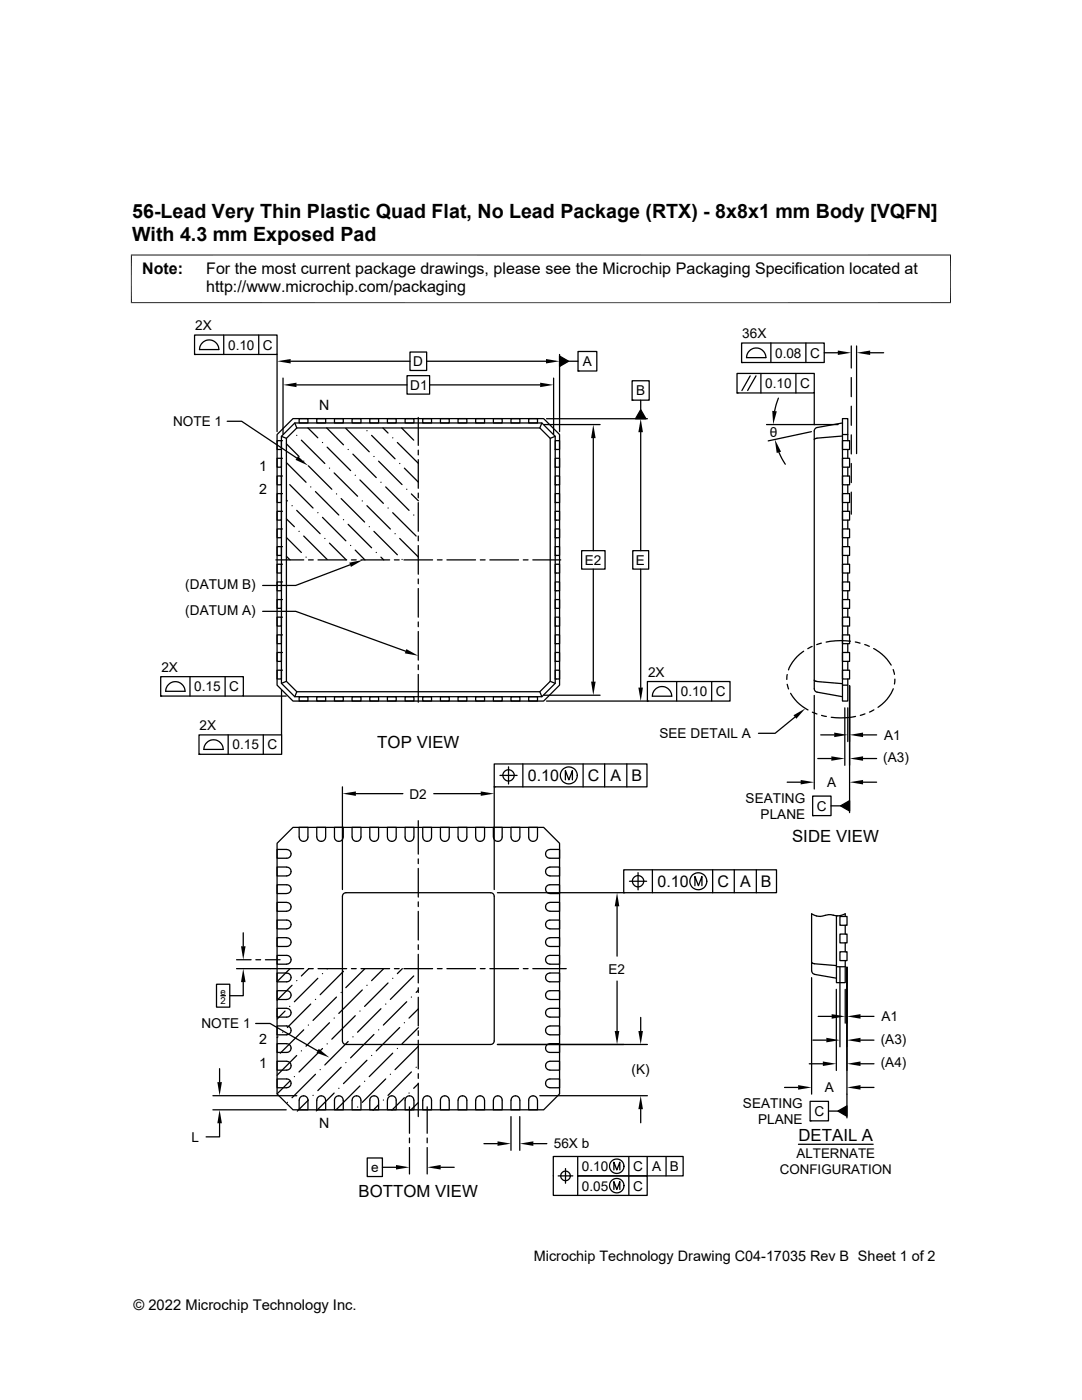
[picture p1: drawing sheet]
<svg xmlns="http://www.w3.org/2000/svg" width="216mm" height="279mm" viewBox="0 0 216 279" stroke-linecap="round" stroke-linejoin="round" font-family="sans-serif">
<g fill="none" stroke="#000" stroke-width=".25">
<path d="M38.8 66.9h16.5v3.8h-16.5zM38.8 70.7h.1M40.4 68.4a1.91 1.91 0 0 1 2.1-.4 1.91 1.91 0 0 1 1.2 1.8h-3.9l.1-.6zM44.6 66.9v3.8M51.6 66.9v3.8M55.3 70.7v15.4M56.5 75.5v11.1M58 72.1h23.8M59.2 76.8h22M81.2 75h4.5v3.7h-4.5zM81.8 70.3h3.3v3.6h-3.3zM85.1 72.1h23.8"/>
<path d="M85.7 76.8h22.1M110.5 75.5v11.1M111.7 71.1l1.8 1-1.8 1zM111.7 70.7v15.4M113.5 72.1h1.8M115.3 70.1h3.8v3.9h-3.8zM115.3 74h.1M126.1 76h3.4v3.9h-3.4zM126.1 79.9h.1M127.8 79.9v1.9M147.1 74.5h15.4v3.9h-15.4zM147.1 78.4h.1"/>
<path d="M148 68.5h16.5v3.8h-16.5zM148 72.3h.1M149.5 70a1.91 1.91 0 0 1 2.1-.4 1.91 1.91 0 0 1 1.2 1.8h-3.8l.1-.6zM149.7 75l-1.7 2.9M150.9 75l-1.7 2.9M151.8 74.5v3.9M153.8 68.5v3.8M155.3 79.5l-.7 2.5M158.8 74.5v3.9M160.8 68.5v3.8M162.5 78.4v6.4M164.5 70.4h2.7"/>
<path d="M169.9 69v4.4M169.9 75.4v3.8M170.9 69v21.5M173.6 70.4h2.7M45.3 84.1h2.9l11 7.3M55.3 86.7l3.2-3.2h50l3.2 3.2v50l-3.2 3.2h-50l-3.2-3.2zM55.3 87.9h.9v1.8h-.9zM55.3 91.5h.9v1.7h-.9zM55.3 95h.9v1.8h-.9zM55.3 98.5h.9v1.8h-.9zM56.2 87.1l2.6-2.7h49.3l2.7 2.7v49.3l-2.7 2.6h-49.3l-2.6-2.6zM56.2 87.1l1 .4"/>
<path d="M56.2 87.9h.1M56.2 91.5h.1M56.2 95h.1M56.2 98.5h.1M57.2 87.5l2-2.1h48.5l2.1 2.1v48.5l-2.1 2h-48.5l-2-2zM57.2 99.8l.1 .2M57.2 92.3l3.9 3.9M57.2 88.6l2.5 2.5M57.8 96.7l4.7 4.7M58.8 84.4l.4 1M59.2 86.9h.1M59.7 83.5h1.7v.9h-1.7z"/>
<path d="M60.1 87.8l4.7 4.7M60.6 92h.1M61.4 85.4l2 2M61.5 93l4.7 4.6M62 97.2h.1M62.9 98.1l4.7 4.7M63.2 83.5h1.8v.9h-1.8zM64.3 88.3h.1M65.2 85.4l3.3 3.4M65.3 89.2l4.7 4.7M65.7 93.4h.1M66.7 94.4l4.7 4.6"/>
<path d="M66.7 83.5h1.8v.9h-1.8zM67.1 98.6h.1M68.1 99.5l4.6 4.7M69 85.5l4.7 4.7M69.5 89.7h.1M70.3 83.5h1.7v.9h-1.7zM70.4 90.6l4.7 4.7M70.9 94.8h.1M71.8 95.8l4.7 4.7M72.3 100h.1M73.2 86h.1M73.8 83.5h1.7v.9h-1.7z"/>
<path d="M74.1 86.9l4.7 4.7M74.6 91.1h.1M75.5 92l4.7 4.7M76 96.2h.1M76.4 85.4l1 1M77 97.2l4.6 4.7M77.3 83.5h1.8v.9h-1.8zM78.4 87.4h.1M79.3 88.3l4.2 4.2M79.8 92.5h.1M80.1 85.4l2.5 2.4M80.7 93.4l2.8 2.8"/>
<path d="M80.8 83.5h1.8v.9h-1.8zM81.2 97.6h.1M82.1 98.6l1.4 1.3M83.5 83.3v5.6M83.5 89.8v1M83.5 91.7v5.8M83.5 98.4v1M84.3 83.5h1.8v.9h-1.8zM87.9 83.5h1.7v.9h-1.7zM91.4 83.5h1.8v.9h-1.8zM94.9 83.5h1.8v.9h-1.8zM98.4 83.5h1.8v.9h-1.8z"/>
<path d="M102 83.5h1.7v.9h-1.7zM105.5 83.5h1.8v.9h-1.8zM108.1 84.4l-.4 1M108.6 84.7h11.1M109.1 83.6h20.1M110.8 87.1l-1 .4M110.8 98.5h.9v1.8h-.9zM110.8 95h.9v1.8h-.9zM110.8 96.8h.1M110.8 91.5h.9v1.7h-.9zM110.8 93.2h.1M110.8 87.9h.9v1.8h-.9z"/>
<path d="M110.8 89.7h.1M118.4 87.4v22.5M127.8 81.8l1.1 1.8h-2.1zM127.8 86.3v23.6M153 84.7h14.2M155.4 90.3l1.3 2.3M161.9 86.1l-8.6 1.9M162.9 87.5l-.4 .2M168.1 98.5h1.4v1.8h-1.4zM168.1 95h1.4v1.8h-1.4zM168.1 91.5h1.4v1.7h-1.4zM168.1 87.9h1.4v1.8h-1.4z"/>
<path d="M168.1 87l-5.2 .5M168.1 86.7h1.1M168.1 84.4l-5.1 .9-.4 .3-.1 .4v51.5l.1 .4 .4 .2 5.1 .9M169.2 87.9v-4.4h-1.1v56.4h1.1v-4.4M169.2 89.7v1.8M169.2 93.2v1.8M169.2 96.8v1.7M169.9 81.1v3.8M169.9 86.8v3.8M169.9 92.5v3.8M169.9 98.2v4.4M55.1 111.7h5.5"/>
<path d="M55.3 102h.9v1.8h-.9zM55.3 105.6h.9v1.7h-.9zM55.3 109.1h.9v1.7h-.9zM55.3 112.6h.9v1.8h-.9zM55.3 116.1h.9v1.8h-.9zM55.3 119.7h.9v1.7h-.9zM56.2 102h.1M56.2 105.6h.1M56.2 109.1h.1M56.2 112.6h.1M56.2 116.1h.1M56.2 119.7h.1"/>
<path d="M57.2 107.3l2.9 3M57.2 111l.7 .7M57.2 103.5l1.5 1.6M58.3 100.9h.1M59.2 101.9l4.7 4.6M59.7 106h.1M60.6 107l4.7 4.7M61.1 111.2h.1M61.6 111.7h.9M63.4 102.3h.1M63.5 111.7h5.7M64.3 103.3l4.7 4.6"/>
<path d="M64.8 107.5h.1M65.7 108.4l3.4 3.3M68.5 103.7h.1M69.5 104.6l4.6 4.7M69.9 112.7l-10.9 4.1h-6.6M70 108.9h.1M70.1 111.7h1M70.9 109.8l1.9 1.9M72 111.7h5.7M73.2 100.9l4.7 4.7M73.7 105.1h.1M74.6 106l4.7 4.7"/>
<path d="M75.1 110.3h.1M76 111.2l.6 .5M77.4 101.4h.1M78.4 102.3l4.6 4.7M78.7 111.7h1M78.8 106.5h.1M79.8 107.5l3.7 3.7M80.2 111.7h.1M80.6 111.7h5.7M82.6 102.8h.1M83.5 100.3v5.7M83.5 107v.9"/>
<path d="M83.5 108.9v5.7M83.5 115.5v1M83.5 117.5v5.7M87.3 111.7h.9M89.2 111.7h5.7M95.8 111.7h1M97.7 111.7h5.8M104.4 111.7h1M106.3 111.7h5.6M110.8 119.7h.9v1.7h-.9zM110.8 116.1h.9v1.8h-.9zM110.8 117.9h.1"/>
<path d="M110.8 112.6h.9v1.8h-.9zM110.8 114.4h.1M110.8 109.1h.9v1.7h-.9zM110.8 110.8h.1M110.8 105.6h.9v1.7h-.9zM110.8 107.3h.1M110.8 102h.9v1.8h-.9zM110.8 103.8h.1M110.8 100.3h.1M116.1 109.9h4.6v3.7h-4.6zM118.4 113.6v22.4M126.3 109.9h3.1v3.7h-3.1z"/>
<path d="M127.8 113.6v23.6M168.1 119.7h1.4v1.7h-1.4zM168.1 116.1h1.4v1.8h-1.4zM168.1 112.6h1.4v1.8h-1.4zM168.1 109.1h1.4v1.7h-1.4zM168.1 105.6h1.4v1.7h-1.4zM168.1 102h1.4v1.8h-1.4zM169.2 100.3v1.7M169.2 103.8v1.8M169.2 107.3v1.8M169.2 110.8v1.8M169.2 114.4v1.7"/>
<path d="M169.2 117.9v1.8M32.1 135h16.5v3.9h-16.5zM32.1 138.9h.1M33 138h3.9a1.93 1.93 0 0 0-1.9-2 1.93 1.93 0 0 0-1.9 2M37.9 135v3.9M44.9 135v3.9M48.5 138.9h8.6M52.4 122h6.6l21.9 8M55.3 123.2h.9v1.7h-.9zM55.3 126.7h.9v1.8h-.9zM55.3 130.2h.9v1.8h-.9zM55.3 133.8h.9v1.7h-.9z"/>
<path d="M56.2 123.2h.1M56.2 126.7h.1M56.2 130.2h.1M56.2 133.8h.1M56.2 137.7v9M57.2 136l-1 .4M59.2 138l-.4 1M59.7 139h1.7v.9h-1.7zM63.2 139h1.8v.9h-1.8zM66.7 139h1.8v.9h-1.8zM70.3 139h1.7v.9h-1.7zM73.8 139h1.7v.9h-1.7z"/>
<path d="M77.3 139h1.8v.9h-1.8zM80.8 139h1.8v.9h-1.8zM83.5 124.1v1M83.5 126v5.7M83.5 132.7v.9M83.5 134.6v5.5M84.3 139h1.8v.9h-1.8zM87.9 139h1.7v.9h-1.7zM91.4 139h1.8v.9h-1.8zM94.9 139h1.8v.9h-1.8zM98.4 139h1.8v.9h-1.8zM102 139h1.7v.9h-1.7z"/>
<path d="M105.5 139h1.8v.9h-1.8zM107.7 138l.4 1M108.6 138.7h11.1M109.1 139.9h20.1M109.8 136l1 .4M110.8 133.8h.9v1.7h-.9zM110.8 135.5h.1M110.8 130.2h.9v1.8h-.9zM110.8 132h.1M110.8 126.7h.9v1.8h-.9zM110.8 128.5h.1M110.8 123.2h.9v1.7h-.9z"/>
<path d="M110.8 124.9h.1M110.8 121.4h.1M129.2 136h16.5v3.9h-16.5zM129.2 139.9h.1M130.2 138.9h3.8a1.93 1.93 0 0 0-1.9-1.9 1.93 1.93 0 0 0-1.9 1.9M135 136v3.9M142 136v3.9M157.1 134.6l-.1 1M157.1 136.6l.3 .9M157.8 138.4l1.2 1.7 2.2 1.6M160.4 130a8.1 8.1 0 0 0-3.1 3.7M162.1 129l-.9 .5"/>
<path d="M162.5 138.8v18.7M162.5 135.7l.4 .3M162.9 136h.1M163 136l5.1 .4M163.9 128.4l-.9 .3M168.1 133.8h1.4v1.7h-1.4zM168.1 130.2h1.4v1.8h-1.4zM168.1 126.7h1.4v1.8h-1.4zM168.1 123.2h1.4v1.7h-1.4zM168.1 136.7h1.1M169.2 121.4v1.8M169.2 124.9v1.8"/>
<path d="M169.2 128.5v1.7M169.2 132v1.8M169.5 136.9v25.3M169.7 128l-1.9-.2-3 .3M170.7 128.1l.9 .3M172.6 128.6l.9 .4M174.3 129.4l2.2 1.6 1.3 1.7M178.2 133.6l.3 1M178.2 137.5a8 8 0 0 1-3 3.7M178.6 135.5l-.1 1M39.7 146.7h16.5v3.8h-16.5zM39.7 150.5h.1"/>
<path d="M40.7 149.6h3.8a1.93 1.93 0 0 0-1.9-2 1.93 1.93 0 0 0-1.9 2M45.5 146.7v3.8M52.5 146.7v3.8M68.3 157v20.5M71 158.4h9.4M86.6 158.4h9.3M98.6 157v20.5M98.6 152.5h30.5v4.5h-30.5zM98.6 157h.1M99.8 154.7h3.4M100.3 154.7a1.14 1.14 0 0 1 1.5-1.1 1.14 1.14 0 0 1 .5 1.9 1.14 1.14 0 0 1-1.9-.3v-.5M101.5 153v3.5"/>
<path d="M104.3 152.5v4.5M112.8 155.6v-1.8l.7 1.8 .7-1.8v1.8M116.4 152.5v4.5M120.6 152.5v4.5M125.1 152.5v4.5M157.1 156.1h2.7M158.6 143.1l-3.9 3.2h-3.4M162.1 142.1l.9 .4M162.2 158.9h3.6v3.9h-3.6zM163.2 151.4h2.7M163.8 146.7h2.7M163.9 142.8l1 .2"/>
<path d="M168.6 141.3v11.4M169.2 141.3v6.7M170.7 143l-2.9 .3-1.9-.1M172.2 151.4h2.7M172.2 156.1h2.7M172.2 146.7h2.7M172.6 142.5l-.9 .3M174.4 141.7l-.9 .4M55.3 173l1.9 .1a.88 .88 0 0 1 .9 .8 .88 .88 0 0 1-.9 .9h-1.9zM57.2 169.5h-1.9v1.8h1.9a.87 .87 0 0 0 .9-.9 .87 .87 0 0 0-.9-.9M57.2 178.3a.87 .87 0 0 0 .9-.9 .87 .87 0 0 0-.9-.8h-1.9v1.7h1.9M58.5 165.1h50l3.2 3.2v50l-3.2 3.2h-50l-3.2-3.2v-50z"/>
<path d="M59.7 165.1h1.7v1.9a.88 .88 0 0 1-.8 .9 .88 .88 0 0 1-.9-.9zM65 167a.87 .87 0 0 1-.9 .9 .87 .87 0 0 1-.9-.9v-1.9h1.8v1.9M66.7 165.1h1.8v1.9a.87 .87 0 0 1-.9 .9 .87 .87 0 0 1-.9-.9zM68.5 178.4l.5-.2h28.9a.72 .72 0 0 1 .7 .7v28.9a.72 .72 0 0 1-.7 .6h-28.9a.72 .72 0 0 1-.7-.6v-28.9zM70.3 167v-1.9h1.7v1.9a.87 .87 0 0 1-.9 .9 .87 .87 0 0 1-.8-.9M73.8 165.1h1.7v1.9a.87 .87 0 0 1-.8 .9 .87 .87 0 0 1-.9-.9zM77.3 165.1h1.8v1.9a.88 .88 0 0 1-.9 .9 .88 .88 0 0 1-.9-.9zM82.6 167a.87 .87 0 0 1-.9 .9 .87 .87 0 0 1-.9-.9v-1.9h1.8v1.9M83.5 163.8v6.7M83.5 171.4v1M83.5 173.3v5.7M83.5 180v.9"/>
<path d="M84.3 165.1h1.8v1.9a.88 .88 0 0 1-.9 .9 .88 .88 0 0 1-.9-.9zM87.9 165.1h1.7v1.9a.87 .87 0 0 1-.8 .9 .87 .87 0 0 1-.9-.9zM91.4 167v-1.9h1.8v1.9a.87 .87 0 0 1-.9 .9 .87 .87 0 0 1-.9-.9M94.9 165.1h1.8v1.9a.88 .88 0 0 1-.9 .9 .88 .88 0 0 1-.9-.9zM98.4 167v-1.9h1.8v1.9a.87 .87 0 0 1-.9 .9 .87 .87 0 0 1-.8-.9M99.3 178.2h25.2M103.7 167a.87 .87 0 0 1-.9 .9 .87 .87 0 0 1-.8-.9v-1.9h1.7v1.9M105.5 165.1h1.8l-.1 1.9a.87 .87 0 0 1-.8 .9 .87 .87 0 0 1-.9-.9zM109.1 173.3l.6-.3h2v1.8h-2a.87 .87 0 0 1-.8-.5 .87 .87 0 0 1 .2-1zM109.7 169.5h2v1.8h-2a.87 .87 0 0 1-.8-.9 .87 .87 0 0 1 .8-.9M109.7 178.3a.87 .87 0 0 1-.8-.9 .87 .87 0 0 1 .8-.8h2v1.7h-2M124.5 173.6h30.4v4.6h-30.4z"/>
<path d="M124.5 178.2h.1M125.6 175.9h3.4M126.2 175.9a1.14 1.14 0 0 1 1.5-1.2 1.14 1.14 0 0 1 .5 1.9 1.14 1.14 0 0 1-1.9-.3l-.1-.4M127.3 174.2v3.4M130.2 173.6v4.6M138.7 176.8v-1.9l.7 1.9 .7-1.9v1.9M142.2 173.6v4.6M146.5 173.6v4.6M150.9 173.6v4.6M162.2 162.8h.1M165.8 160.8h1.9M167.7 160.8l1.8-1v2.1z"/>
<path d="M43.2 196.4h2.6v4.6h-2.6zM44.1 198.7h.9M47.2 191.5h2.9M47.2 193.3h13.4M48.5 196v2.7h-2.7M48.5 186.2v2.6M51.1 191.5h.9M53 191.5h2.9M55.3 183.6h1.9a.88 .88 0 0 1 .9 .9 .88 .88 0 0 1-.9 .9h-1.9zM55.3 190.7h1.9a.88 .88 0 0 1 .9 .8 .88 .88 0 0 1-.9 .9h-1.9zM55.3 194.2h1.9a.87 .87 0 0 1 .9 .9 .87 .87 0 0 1-.9 .8h-1.9zM57.2 181.8a.87 .87 0 0 0 .9-.8 .87 .87 0 0 0-.9-.9h-1.9v1.8h1.9"/>
<path d="M57.2 187.1h-1.9v1.8h1.9a.87 .87 0 0 0 .9-.9 .87 .87 0 0 0-.9-.8M57.2 199.5a.87 .87 0 0 0 .9-.9 .87 .87 0 0 0-.9-.9h-1.9v1.8h1.9M57.9 193.3l-2.6 2.6M58.3 196.6l-3 3M59.2 195.7h.1M61.6 193.3h.9M61.6 193.3l-1.5 1.5M62.9 199.5h.1M63.4 195.2l-4.7 4.7M63.5 193.3h5.7M64.3 194.3h.1M65.3 193.3v.1"/>
<path d="M67.1 199l-4.6 4.6M68.1 198.1h.1M68.5 193.8l-4.6 4.7M70.1 193.3h1M72 193.3h5.7M72.3 197.6l-4.7 4.6M72.8 193.3l-3.8 3.8M73.2 196.6h.1M76.6 193.3l-2.5 2.4M77.4 196.2l-4.7 4.7M78.4 195.2h.1M78.7 193.3h1"/>
<path d="M80.3 193.3l-1 1M80.6 193.3h5.7M81.2 199.9l-4.7 4.7M82.1 199h.1M82.5 194.8l-4.6 4.7M83.5 181.9v5.7M83.5 188.6v.9M83.5 190.5v5.7M83.5 197.1v1M83.5 199v5.7M83.5 197.6l-.5 .5M87.3 193.3h.9"/>
<path d="M89.2 193.3h5.7M95.8 193.3h1M97.7 193.3h5.8M104.4 193.3h1M106.3 193.3h6.7M109.1 194.5l.6-.3h2v1.7h-2a.87 .87 0 0 1-.8-.5 .87 .87 0 0 1 .2-.9zM109.1 190.9l.6-.2h2v1.7h-2a.87 .87 0 0 1-.8-.5 .87 .87 0 0 1 .2-1zM109.1 183.9l.6-.3h2v1.8h-2a.87 .87 0 0 1-.8-.6 .87 .87 0 0 1 .2-.9zM109.7 187.1h2v1.8h-2a.87 .87 0 0 1-.8-.9 .87 .87 0 0 1 .8-.8M109.7 199.5a.87 .87 0 0 1-.8-.9 .87 .87 0 0 1 .8-.9h2v1.8h-2M109.7 181.8a.87 .87 0 0 1-.8-.8 .87 .87 0 0 1 .8-.9h2v1.8h-2M123.1 180.9v9.9"/>
<path d="M123.1 195.8v10M161.9 195.1v23.3M162 193.8l.1 .4 .3 .2 4.5 .8M162 192.1l.5 .2M162.5 192.3l4.4 .4M162.9 182.8l-1-.4v11.4M162.9 182.8h1.2a4.5 4.5 0 0 1 3 0l1.6-.4v.5M166.9 197.4v16.2M166.9 192.9h1.8M166.9 182.8v13.3h1.8v-4.4M167.6 193v15.9M167.6 189.9h1.4v1.8h-1.4z"/>
<path d="M167.6 186.4h1.4v1.8h-1.4zM167.6 182.9h1.4v1.8h-1.4zM168.7 197.4v6.8M168.7 184.7v1.7M168.7 188.2v1.7M169 193v30.1M42.5 218.7h16.7M43.8 213.3v2.7M51 204.3h2.9l9.5 5.4M55.3 201.2l1.9 .1a.87 .87 0 0 1 .9 .8 .87 .87 0 0 1-.9 .9h-1.9zM55.3 211.8h1.9a.88 .88 0 0 1 .9 .9 .88 .88 0 0 1-.9 .9h-1.9zM55.5 206.9l-.2 .2"/>
<path d="M56.4 206h.1M56.9 201.8l-1.6 1.6M57.2 204.7h-1.9v1.8h1.9a.87 .87 0 0 0 .9-.9 .87 .87 0 0 0-.9-.8M57.2 208.3h-1.9v1.7h1.9a.87 .87 0 0 0 .9-.8 .87 .87 0 0 0-.9-.9M57.2 217.1a.87 .87 0 0 0 .9-.9 .87 .87 0 0 0-.9-.9h-1.9v1.8h1.9M57.8 215.8l-2.5 2.5M57.8 200.9h.1M58.7 214.9h.1M59.2 210.7l-3.9 3.9M60 218.9a.87 .87 0 0 1 .9-.1 .87 .87 0 0 1 .5 .8v1.9h-1.7v-1.9zM60.1 209.7h.1M60.6 205.5l-4.7 4.7"/>
<path d="M61.5 219.5l-2.2 2.2M61.5 204.6h.1M62 200.4l-4.7 4.7M62.5 218.6h.1M62.9 214.4l-4.6 4.7M63.9 213.5h.1M64.3 209.3l-4.6 4.6M65 219.6a.87 .87 0 0 0-.9-.9 .87 .87 0 0 0-.9 .9v1.9h1.8v-1.9M65.3 208.3h.1M65.7 204.1l-4.6 4.7M66.7 218.1l-3.6 3.6M66.7 203.2h.1"/>
<path d="M67 218.9a.88 .88 0 0 1 .9-.1 .88 .88 0 0 1 .6 .8v1.9h-1.8v-1.9zM67.6 217.2h.1M68.1 213l-4.7 4.7M69 212.1h.1M69.5 207.9l-4.7 4.6M70.3 219.6a.87 .87 0 0 1 .8-.9 .87 .87 0 0 1 .9 .9v1.9h-1.7v-1.9M70.4 206.9h.1M70.9 202.7l-4.7 4.7M71.8 216.7l-4.7 4.7M71.8 201.8h.1M72.7 215.8h.1M73.2 211.6l-4.7 4.7"/>
<path d="M74 218.9a.88 .88 0 0 1 1-.1 .88 .88 0 0 1 .5 .8v1.9h-1.7v-1.9zM74.1 210.7h.1M74.6 206.5l-4.6 4.6M75.5 205.5h.1M76 201.3l-4.6 4.7M76.5 219.5h.1M77 215.3l-4.7 4.7M77 200.4h.1M77.6 218.9a.87 .87 0 0 1 .9-.1 .87 .87 0 0 1 .6 .8v1.9h-1.8v-1.9zM77.9 214.4h.1M78.4 210.2l-4.7 4.7M79.3 209.3h.1"/>
<path d="M79.8 205.1l-4.7 4.6M80.7 219.1l-2.5 2.5M80.7 204.1h.1M81.6 218.1h.1M82.1 213.9l-4.7 4.7M82.6 219.6a.87 .87 0 0 0-.9-.9 .87 .87 0 0 0-.9 .9v1.9h1.8v-1.9M83 213h.1M83.5 205.7v1M83.5 207.6v5.7M83.5 214.3v.9M83.5 216.2v6.6M83.5 216.3l-1 .9"/>
<path d="M83.5 208.8l-4.7 4.7M83.5 205.1l-3.3 3.2M83.5 201.3l-1.9 1.9M84.6 218.9a.87 .87 0 0 1 1-.1 .87 .87 0 0 1 .5 .8v1.9h-1.8l.1-1.9zM88.1 218.9a.88 .88 0 0 1 1-.1 .88 .88 0 0 1 .5 .8v1.9h-1.7v-1.9zM91.4 219.6a.87 .87 0 0 1 .9-.9 .87 .87 0 0 1 .9 .9v1.9h-1.8v-1.9M95.2 218.9a.88 .88 0 0 1 .9-.1 .88 .88 0 0 1 .6 .8v1.9h-1.8v-1.9zM98.5 219.6a.87 .87 0 0 1 .8-.9 .87 .87 0 0 1 .9 .9v1.9h-1.8v-1.9M99.3 208.4h29.9M103.7 219.6a.87 .87 0 0 0-.9-.9 .87 .87 0 0 0-.8 .9v1.9h1.7v-1.9M105.7 218.9a.88 .88 0 0 1 1-.1 .88 .88 0 0 1 .6 .8v1.9h-1.8v-1.9zM107.7 218.7h21.5"/>
<path d="M109.1 212.1l.6-.3h2v1.8h-2a.87 .87 0 0 1-.8-.6 .87 .87 0 0 1 .2-.9zM109.1 201.5l.6-.3h2v1.8h-2a.87 .87 0 0 1-.8-.5 .87 .87 0 0 1 .2-1zM109.7 217.1a.87 .87 0 0 1-.8-.9 .87 .87 0 0 1 .8-.9h2v1.8h-2M109.7 208.3h2v1.7h-2a.87 .87 0 0 1-.8-.8 .87 .87 0 0 1 .8-.9M109.7 204.7h2v1.8h-2a.87 .87 0 0 1-.8-.9 .87 .87 0 0 1 .8-.8M127.8 203.1v2.7M156.5 217h2.8M161.5 212.3h2.7M161.6 219.8h3.7v3.9h-3.7zM162.2 207.6h2.7M163.3 202.8h2.6M171.7 202.8h2.7"/>
<path d="M171.7 207.6h2.7M171.7 217h2.7M171.7 212.3h2.7M42.5 221.5h14.6M43.8 224.2v2.7h-2.7M57.3 220h.1M71.4 220.9h.1M73.3 231.1h3v3.7h-3zM75.5 220.5l-1.1 1.1M76.3 233h2.7M81.7 220.9v5.3M81.7 227.1v1"/>
<path d="M81.7 229v5.3M83.5 220l-1.5 1.5M85.2 220.9v5.3M85.2 227.1v1M85.2 229v5.3M87.9 233h2.7M96.6 228.2h2.7M102 222.8v6.8M103.7 222.8v6.8M106.4 228.2h2.7M111.4 234.7h2.9M112.8 233.2v2.9"/>
<path d="M115.3 230.8v3.9h13.8v3.9h-18.7v-7.8h25.9v3.9h-21v3.9M122.5 233.5v-1.6l.6 1.6 .6-1.6v1.6M122.5 237.4v-1.6l.6 1.6 .6-1.6v1.6M125.5 230.8v7.8M127.8 221.4v2.7M129.1 230.8v3.9M132.9 230.8v3.9M159.3 228.4h14.9M161.6 223.7h.1M165.3 221.7h1.9M167.2 221.7l1.8-1v2.1z"/>
<circle cx="113.5" cy="154.8" r="1.69"/>
<circle cx="139.3" cy="175.9" r="1.69"/>
<circle cx="112.8" cy="234.7" r=".96"/>
<circle cx="123.1" cy="236.6" r="1.44"/>
<circle cx="123.1" cy="232.7" r="1.44"/>
</g>
<path d="M26.1 50.9h163.7M26.2 50.8v9.7M189.7 50.8v9.7M26.1 60.4h163.7" fill="none" stroke="#000" stroke-width=".2"/>
<g fill="#000">
<path d="M55.3 72.1l2.7-.5v.9zM56.5 76.8l2.7-.4v.9zM107.8 76.4l2.7 .4-2.7 .5zM108.9 71.6l2.8 .5-2.8 .4zM111.7 71.1l1.8 1-1.8 1zM167.2 70l2.7 .4-2.7 .4zM170.9 70.4l2.7-.4v.8zM59.5 91l2 1.9-2.5-1.1zM118.4 84.7l.5 2.7h-1zM127.8 83.6l.5 2.7h-.9zM127.8 81.8l1.1 1.8h-2.1zM154.6 87.7l1.3 2.4-.9 .3z"/>
<path d="M154.1 82l.9 .1-.7 2.6zM69.7 112.3l2.7-.5-2.4 1.3zM81.1 129.5l2.4 1.4-2.7-.5zM117.9 136h1l-.5 2.7zM127.4 137.2h.9l-.5 2.7zM68.3 158.4l2.7-.5v.9zM95.9 157.9l2.7 .5-2.7 .4zM158.3 142.7l2.4-1.3-1.8 2zM159.8 155.7l2.7 .4-2.7 .4zM165.9 150.9l2.7 .5-2.7 .4zM166.5 146.2l2.7 .5-2.7 .4zM167.7 160.8l1.8-1v2.1z"/>
<path d="M169.5 146.7l2.7-.5v.9zM169.5 151.4l2.7-.5v.9zM169.5 156.1l2.7-.4v.8zM48.1 188.8h.9l-.5 2.7zM48.5 193.3l.5 2.7h-.9zM123.1 178.2l.5 2.7h-.9zM43.4 216h.9l-.5 2.7zM63.6 209.3l2.1 1.8-2.5-1zM122.7 205.8h.9l-.5 2.6zM127.4 205.8h.9l-.5 2.6zM159.3 216.6l2.6 .4-2.6 .5zM164.2 211.8l2.7 .5-2.7 .4z"/>
<path d="M164.9 207.1l2.7 .5-2.7 .4zM165.9 202.4l2.8 .4-2.8 .5zM169 202.8l2.7-.4v.9zM169 207.6l2.7-.5v.9zM169 212.3l2.7-.5v.9zM169 217l2.7-.4v.9zM43.8 221.5l.5 2.7h-.9zM79 232.5l2.7 .5-2.7 .4zM85.2 233l2.7-.5v.9zM99.3 227.8l2.7 .4-2.7 .5zM103.7 228.2l2.7-.4v.9zM127.8 218.7l.5 2.7h-.9z"/>
<path d="M167.2 221.7l1.8-1v2.1z"/>
</g>
<g font-size="3.9">
<text x="26.4" y="43.5">56-Lead Very Thin Plastic Quad Flat, No Lead Package (RTX) - 8x8x1 mm Body [VQFN]</text>
<text x="26.4" y="48.1">With 4.3 mm Exposed Pad</text>
</g>
<g font-size="3.3">
<text x="75.3" y="149.2">TOP VIEW</text>
<text x="158.1" y="168.1">SIDE VIEW</text>
<text x="159.3" y="227.7">DETAIL A</text>
<text x="71.6" y="238.9">BOTTOM VIEW</text>
</g>
<g font-size="3.2">
<text x="28.4" y="54.7">Note:</text>
<text x="41.1" y="58.3">http://www.microchip.com/packaging</text>
<text x="41.1" y="54.7">For the most current package drawings, please see the Microchip Packaging Specification located at</text>
<text x="105.3" y="155.9">0.10</text>
<text x="117.3" y="155.9">C</text>
<text x="121.8" y="155.9">A</text>
<text x="126" y="155.9">B</text>
<text x="131.2" y="177">0.10</text>
<text x="143.2" y="177">C</text>
<text x="147.7" y="177">A</text>
<text x="151.8" y="177">B</text>
</g>
<g font-size="2.9">
<text x="106.5" y="251.7">Microchip Technology Drawing C04-17035 Rev B Sheet 1 of 2</text>
<text x="26.6" y="261.3">© 2022 Microchip Technology Inc.</text>
</g>
<g font-size="2.8">
<text x="63.7" y="81.9">N</text>
<text x="51.7" y="94">1</text>
<text x="51.7" y="98.7">2</text>
<text x="51.7" y="208.4">2</text>
<text x="51.7" y="213.1">1</text>
<text x="63.7" y="225.1">N</text>
</g>
<g font-size="2.7">
<text x="38.9" y="65.9">2X</text>
<text x="45.5" y="69.8">0.10</text>
<text x="52.5" y="69.8">C</text>
<text x="148.1" y="67.5">36X</text>
<text x="154.7" y="71.4">0.08</text>
<text x="161.6" y="71.4">C</text>
<text x="81.9" y="77.8">D1</text>
<text x="82.5" y="73.1">D</text>
<text x="116.3" y="73.1">A</text>
<text x="152.7" y="77.4">0.10</text>
<text x="159.6" y="77.4">C</text>
<text x="126.9" y="78.9">B</text>
<text x="34.5" y="85">NOTE 1</text>
<text x="153.6" y="87.2">θ</text>
<text x="116.7" y="112.7">E2</text>
<text x="126.9" y="112.7">E</text>
<text x="37" y="117.5">(DATUM B)</text>
<text x="37" y="122.7">(DATUM A)</text>
<text x="32.2" y="134.1">2X</text>
<text x="38.8" y="137.9">0.15</text>
<text x="45.7" y="138">C</text>
<text x="129.3" y="135.1">2X</text>
<text x="135.9" y="138.9">0.10</text>
<text x="142.8" y="138.9">C</text>
<text x="39.8" y="145.7">2X</text>
<text x="46.4" y="149.6">0.15</text>
<text x="53.4" y="149.6">C</text>
<text x="131.6" y="147.3">SEE DETAIL A</text>
<text x="176.4" y="147.6">A1</text>
<text x="176.3" y="152.1">(A3)</text>
<text x="81.7" y="159.4">D2</text>
<text x="148.8" y="160.2">SEATING</text>
<text x="163" y="161.8">C</text>
<text x="165.1" y="157.1">A</text>
<text x="151.8" y="163.4">PLANE</text>
<text x="121.4" y="194.3">E2</text>
<text x="175.9" y="203.8">A1</text>
<text x="40.2" y="205.2">NOTE 1</text>
<text x="175.7" y="208.3">(A3)</text>
<text x="126" y="214.2">(K)</text>
<text x="175.7" y="213">(A4)</text>
<text x="148.3" y="221.1">SEATING</text>
<text x="164.6" y="218">A</text>
<text x="38.2" y="227.9">L</text>
<text x="151.3" y="224.3">PLANE</text>
<text x="162.5" y="222.7">C</text>
<text x="74" y="233.9">e</text>
<text x="110.5" y="229.2">56X b</text>
<text x="116.1" y="233.7">0.10</text>
<text x="126.3" y="233.7">C</text>
<text x="130.1" y="233.7">A</text>
<text x="133.7" y="233.7">B</text>
<text x="158.9" y="231.2">ALTERNATE</text>
<text x="116.1" y="237.6">0.05</text>
<text x="126.3" y="237.6">C</text>
<text x="155.6" y="234.3">CONFIGURATION</text>
</g>
<g font-size="1.9">
<text x="44" y="198.5">e</text>
<text x="44" y="200.3">2</text>
</g>
</svg>
